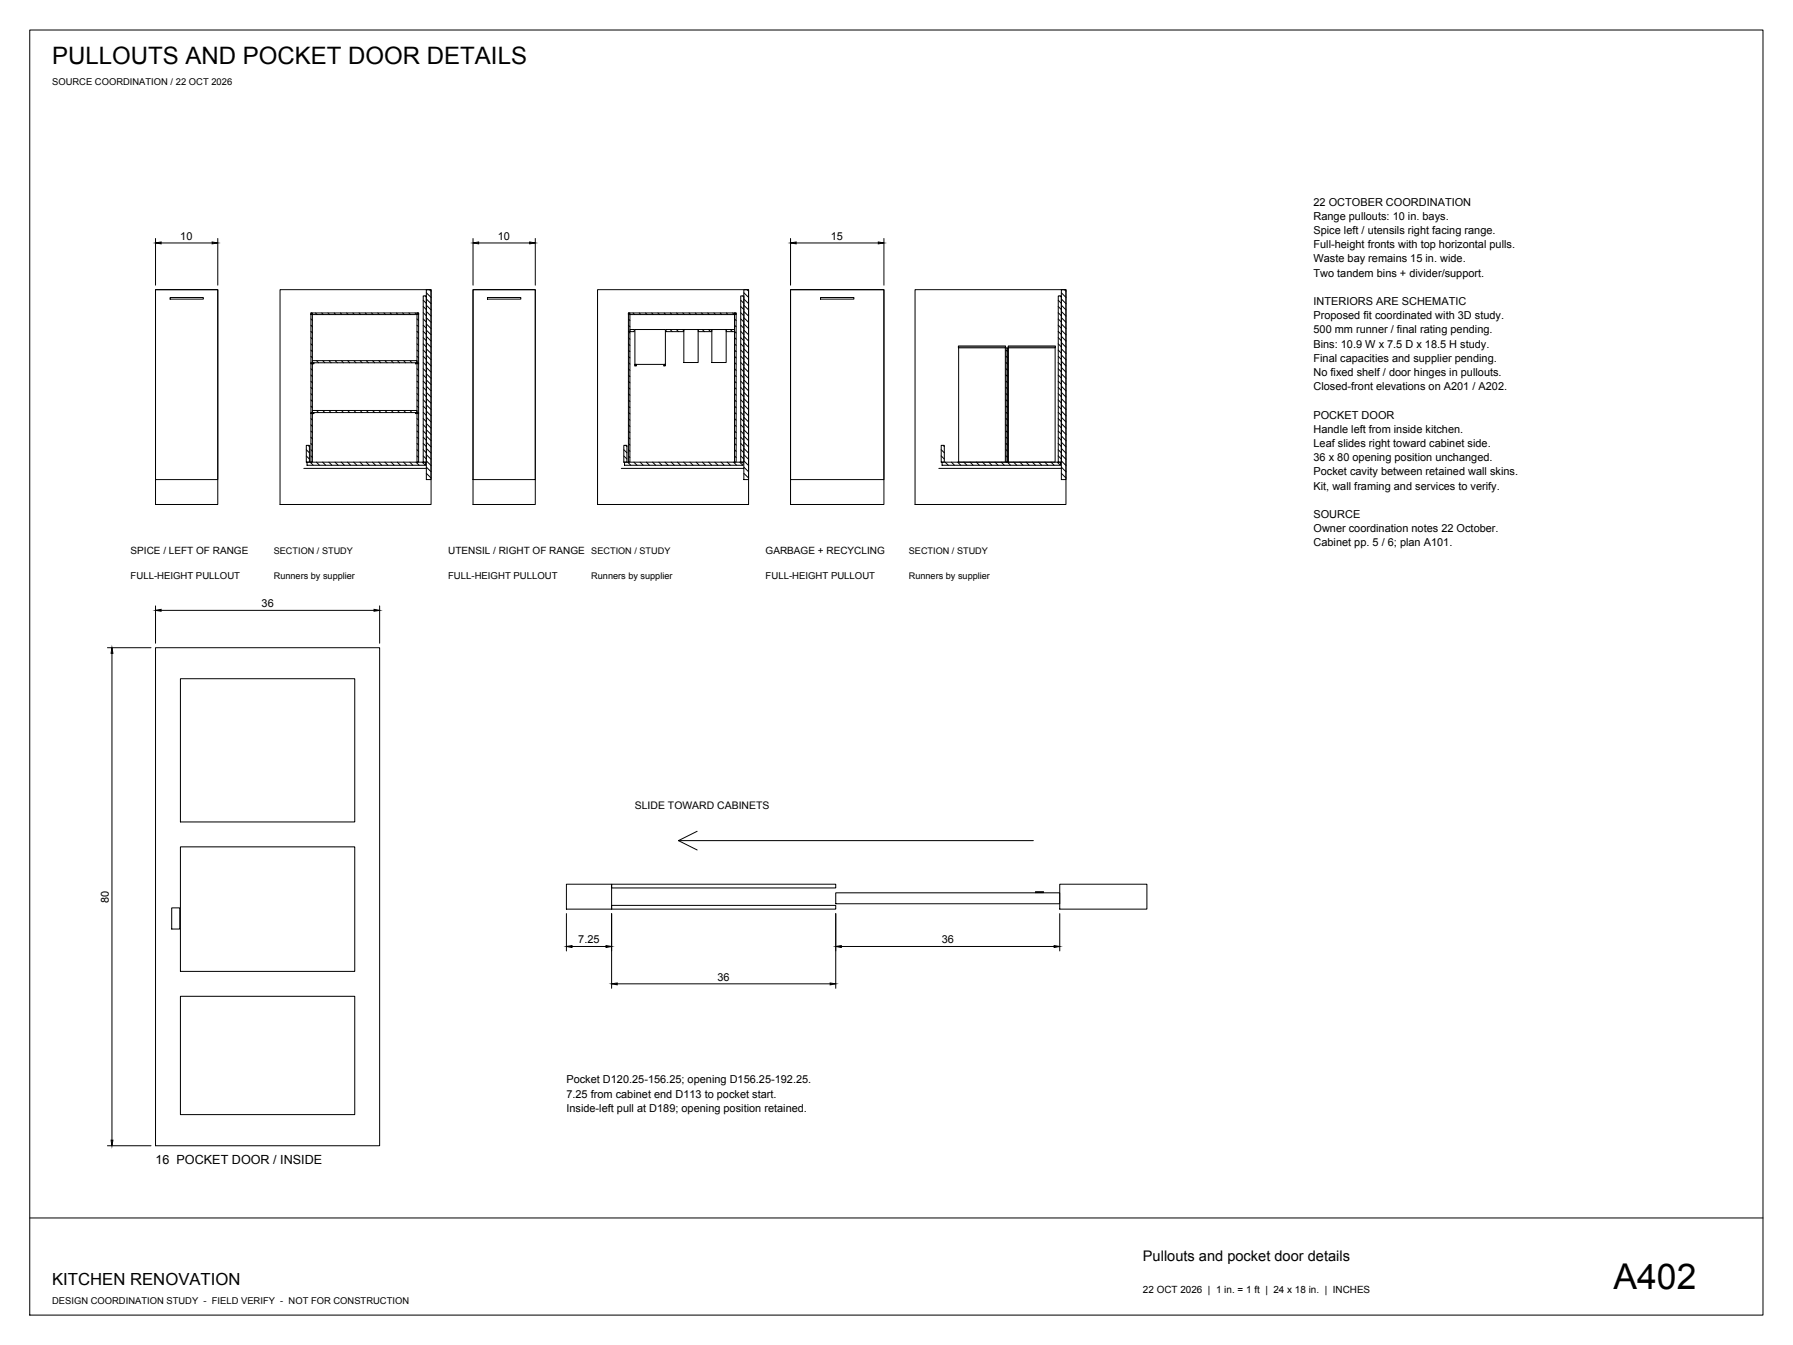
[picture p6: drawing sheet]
<svg xmlns="http://www.w3.org/2000/svg" width="610mm" height="457mm" viewBox="0 0 610 457" stroke-linecap="round" stroke-linejoin="round" font-family="sans-serif">
<!-- layer: D-TITLE -->
<path d="M10.1 10.2h589.3v436.8h-589.3zM10.1 414h589.3" fill="none" stroke="#000" stroke-width=".34"/>
<!-- layer: D-OUTLINE -->
<g fill="none" stroke="#000" stroke-width=".34">
<path d="M52.9 98.5h21.1v73h-21.1zM52.9 98.5h21.1v64.5h-21.1zM95.2 98.5h51.4v73h-51.4zM144.9 98.5h1.7v64.5h-1.7zM160.8 98.5h21.2v73h-21.2zM160.8 98.5h21.2v64.5h-21.2zM203.2 98.5h51.3v73h-51.3zM252.9 98.5h1.6v64.5h-1.6zM268.8 98.5h31.7v73h-31.7zM268.8 98.5h31.7v64.5h-31.7zM311.1 98.5h51.3v73h-51.3zM360.8 98.5h1.6v64.5h-1.6z"/>
<path d="M57.8 101.1h11.3v.6h-11.3zM105.7 106.4h.5v50.7h-.5zM105.7 106.4h36.6v.5h-36.6zM141.8 106.4h.5v50.7h-.5zM143.9 100.6h1v56.5h-1zM165.7 101.1h11.4v.6h-11.4zM213.7 106.4h.5v50.7h-.5zM213.7 106.4h36.6v.5h-36.6zM214.2 112h1.4v.7h-1.4zM226.4 112h6.1v.7h-6.1zM237.4 112h4.6v.7h-4.6zM246.9 112h2.8v.7h-2.8z"/>
<path d="M249.7 106.4h.6v50.7h-.6zM251.8 100.6h1.1v56.5h-1.1zM279 101.1h11.3v.6h-11.3zM342.1 118.2h.5v38.9h-.5zM359.8 100.6h1v56.5h-1zM105.7 123.3h1.1v.4h-1.1zM106.2 139.5h35.6v.8h-35.6zM106.2 122.6h35.6v.7h-35.6zM141.3 123.3h1v.4h-1zM215.9 123.9h.5v.5h-.5zM225.7 123.9h.5v.5h-.5zM104.1 151.4h1.1v5.7h-1.1z"/>
<path d="M104.4 157.1h40.3v1.1h-40.3zM105.7 140.3h1.1v.3h-1.1zM141.3 140.3h1v.3h-1zM212.1 151.4h1v5.7h-1zM212.3 157.1h40.3v1.1h-40.3zM320 151.4h1.1v5.7h-1.1zM320.3 157.1h40.3v1.1h-40.3zM52.9 220.2h76.2v169.3h-76.2zM61.3 230.7h59.3v48.7h-59.3zM61.3 287.9h59.3v42.3h-59.3zM230.7 285.8h120.6M58.4 308.6h2.7v7.2h-2.7z"/>
<path d="M192.6 300.6h15.3v8.4h-15.3zM207.9 307.8h76.2v1.2h-76.2zM207.9 300.6h76.2v1.2h-76.2zM284.1 303.5h76.2v3.7h-76.2zM352 303.1h2.8v.3h-2.8zM360.3 300.6h29.6v8.4h-29.6zM61.3 338.7h59.3v40.2h-59.3z"/>
</g>
<!-- layer: D-DIMS -->
<g fill="none" stroke="#000" stroke-width=".34">
<path d="M52.9 81.1v15.8M54.8 82.6h17.3M74 81.1v15.8M160.8 81.1v15.8M162.7 82.6h17.4M182 81.1v15.8M268.8 81.1v15.8M270.7 82.6h27.9M300.5 81.1v15.8M52.9 206v12.7M54.8 207.5h72.4M129.1 206v12.7"/>
<path d="M36.5 220.2h14.9M38.1 222.1v165.5M192.6 310.6v12.7M207.9 310.6v25.4M284.1 310.6v25.4M360.3 310.6v12.7M194.5 321.7h11.5M209.8 334.4h72.4M286 321.7h72.4M36.5 389.5h14.9"/>
</g>
<g fill="#000" stroke="#000" stroke-width=".34">
<path d="M52.9 82.6l1.9-.3v.6zM72.1 82.3l1.9 .3-1.9 .3zM160.8 82.6l1.9-.3v.6zM180.1 82.3l1.9 .3-1.9 .3zM268.8 82.6l1.9-.3v.6zM298.6 82.3l1.9 .3-1.9 .3zM52.9 207.5l1.9-.4v.7zM127.2 207.1l1.9 .4-1.9 .3zM38.1 220.2l.3 1.9h-.6zM192.6 321.7l1.9-.3v.7zM206 321.4l1.9 .3-1.9 .4zM207.9 334.4l1.9-.3v.7z"/>
<path d="M282.2 334.1l1.9 .3-1.9 .4zM284.1 321.7l1.9-.3v.7zM358.4 321.4l1.9 .3-1.9 .4zM37.8 387.6h.6l-.3 1.9z"/>
</g>
<!-- layer: D-HATCH -->
<g fill="none" stroke="#000" stroke-width=".34">
<path d="M144.9 99.5l1.7 1.6M146 98.5l.6 .5M252.9 99.5l1.6 1.6M254 98.5l.5 .5M360.8 99.5l1.6 1.6M361.9 98.5l.5 .5M105.7 119l.5 .5M105.7 116.9l.5 .5M105.7 114.8l.5 .5M105.7 112.6l.5 .6M105.7 110.5l.5 .6M105.7 108.4l.5 .6"/>
<path d="M105.8 106.4l.4 .4M107.3 106.4l.5 .5M109.4 106.4l.5 .5M111.5 106.4l.6 .5M113.6 106.4l.6 .5M115.7 106.4l.6 .5M117.9 106.4l.5 .5M120 106.4l.5 .5M122.1 106.4l.5 .5M124.2 106.4l.6 .5M126.3 106.4l.6 .5M128.4 106.4l.6 .5"/>
<path d="M130.6 106.4l.5 .5M132.7 106.4l.5 .5M134.8 106.4l.5 .5M136.9 106.4l.6 .5M139 106.4l.6 .5M141.1 106.4l.6 .5M141.8 119l.5 .5M141.8 116.9l.5 .5M141.8 114.8l.5 .5M141.8 112.6l.5 .6M141.8 110.5l.5 .6M141.8 108.4l.5 .6"/>
<path d="M141.9 106.4l.4 .4M143.9 119l1 1.1M143.9 116.9l1 1M143.9 114.8l1 1M143.9 112.6l1 1.1M143.9 110.5l1 1.1M143.9 108.4l1 1.1M143.9 106.3l1 1.1M143.9 104.2l1 1M143.9 102.1l1 1M144.5 100.6l.4 .4M144.9 118.6l1.7 1.5"/>
<path d="M144.9 116.5l1.7 1.5M144.9 114.3l1.7 1.6M144.9 112.2l1.7 1.6M144.9 110.1l1.7 1.6M144.9 108l1.7 1.6M144.9 105.9l1.7 1.5M144.9 103.8l1.7 1.5M144.9 101.6l1.7 1.6M213.7 119l.5 .5M213.7 116.9l.5 .5M213.7 114.8l.5 .5M213.7 112.6l.5 .6"/>
<path d="M213.7 110.5l.5 .6M213.7 108.4l.5 .6M213.7 106.4l.5 .4M215.2 106.4l.6 .5M215.6 112v.1M217.3 106.4l.6 .5M219.5 106.4l.5 .5M221.6 106.4l.5 .5M223.7 106.4l.5 .5M225.8 106.4l.6 .5M227.8 112l.8 .7M227.9 106.4l.6 .5"/>
<path d="M230 112l.7 .7M230 106.4l.6 .5M232.1 112l.4 .4M232.2 106.4l.5 .5M234.3 106.4l.5 .5M236.4 106.4l.5 .5M238.5 106.4l.6 .5M238.8 112l.7 .7M240.6 106.4l.6 .5M240.9 112l.7 .7M242.7 106.4l.6 .5M244.9 106.4l.5 .5"/>
<path d="M247 106.4l.5 .5M248.3 112l.7 .7M249.1 106.4l.5 .5M249.7 119l.6 .5M249.7 116.9l.6 .5M249.7 114.8l.6 .5M249.7 112.6l.6 .6M249.7 110.5l.6 .6M249.7 108.4l.6 .6M249.8 106.4l.5 .4M251.8 119l1.1 1.1M251.8 116.9l1.1 1"/>
<path d="M251.8 114.8l1.1 1M251.8 112.6l1.1 1.1M251.8 110.5l1.1 1.1M251.8 108.4l1.1 1.1M251.8 106.3l1.1 1.1M251.8 104.2l1.1 1M251.8 102.1l1.1 1M252.5 100.6l.4 .4M252.9 118.6l1.6 1.5M252.9 116.5l1.6 1.5M252.9 114.3l1.6 1.6M252.9 112.2l1.6 1.6"/>
<path d="M252.9 110.1l1.6 1.6M252.9 108l1.6 1.6M252.9 105.9l1.6 1.5M252.9 103.8l1.6 1.5M252.9 101.6l1.6 1.6M342.1 119l.5 .5M359.8 119l1 1.1M359.8 116.9l1 1M359.8 114.8l1 1M359.8 112.6l1 1.1M359.8 110.5l1 1.1M359.8 108.4l1 1.1"/>
<path d="M359.8 106.3l1 1.1M359.8 104.2l1 1M359.8 102.1l1 1M360.4 100.6l.4 .4M360.8 118.6l1.6 1.5M360.8 116.5l1.6 1.5M360.8 114.3l1.6 1.6M360.8 112.2l1.6 1.6M360.8 110.1l1.6 1.6M360.8 108l1.6 1.6M360.8 105.9l1.6 1.5M360.8 103.8l1.6 1.5"/>
<path d="M360.8 101.6l1.6 1.6M105.7 138l.5 .6M105.7 135.9l.5 .6M105.7 133.8l.5 .6M105.7 131.7l.5 .5M105.7 129.6l.5 .5M105.7 127.5l.5 .5M105.7 125.3l.5 .6M105.7 123.2l.5 .6M105.7 121.1l.5 .6M107.6 139.5l.7 .8M107.6 122.6l.7 .7"/>
<path d="M109.7 139.5l.7 .8M109.7 122.6l.7 .7M111.8 139.5l.8 .8M111.8 122.6l.8 .7M114 139.5l.7 .8M114 122.6l.7 .7M116.1 139.5l.7 .8M116.1 122.6l.7 .7M118.2 139.5l.7 .8M118.2 122.6l.7 .7M120.3 139.5l.7 .8M120.3 122.6l.7 .7"/>
<path d="M122.4 139.5l.7 .8M122.4 122.6l.7 .7M124.5 139.5l.8 .8M124.5 122.6l.8 .7M126.7 139.5l.7 .8M126.7 122.6l.7 .7M128.8 139.5l.7 .8M128.8 122.6l.7 .7M130.9 139.5l.7 .8M130.9 122.6l.7 .7M133 139.5l.7 .8M133 122.6l.7 .7"/>
<path d="M135.1 139.5l.7 .8M135.1 122.6l.7 .7M137.2 139.5l.8 .8M137.2 122.6l.8 .7M139.4 139.5l.7 .8M139.4 122.6l.7 .7M141.5 139.5l.3 .3M141.5 122.6l.3 .3M141.8 138l.5 .6M141.8 135.9l.5 .6M141.8 133.8l.5 .6M141.8 131.7l.5 .5"/>
<path d="M141.8 129.6l.5 .5M141.8 127.5l.5 .5M141.8 123.2l.5 .6M141.8 121.1l.5 .6M141.8 125.3l.5 .6M143.9 138l1 1.1M143.9 135.9l1 1.1M143.9 133.8l1 1.1M143.9 131.7l1 1.1M143.9 129.6l1 1M143.9 127.5l1 1M143.9 125.3l1 1.1"/>
<path d="M143.9 123.2l1 1.1M143.9 121.1l1 1.1M144.9 139.7l1.7 1.6M144.9 137.6l1.7 1.6M144.9 135.5l1.7 1.6M144.9 133.4l1.7 1.6M144.9 131.3l1.7 1.5M144.9 129.2l1.7 1.5M144.9 127l1.7 1.6M144.9 124.9l1.7 1.6M144.9 122.8l1.7 1.6M144.9 120.7l1.7 1.6"/>
<path d="M213.7 138l.5 .6M213.7 135.9l.5 .6M213.7 133.8l.5 .6M213.7 131.7l.5 .5M213.7 129.6l.5 .5M213.7 127.5l.5 .5M213.7 125.3l.5 .6M213.7 123.2l.5 .6M213.7 121.1l.5 .6M249.7 135.9l.6 .6M249.7 133.8l.6 .6M249.7 131.7l.6 .5"/>
<path d="M249.7 129.6l.6 .5M249.7 127.5l.6 .5M249.7 125.3l.6 .6M249.7 123.2l.6 .6M249.7 121.1l.6 .6M249.7 138l.6 .6M251.8 138l1.1 1.1M251.8 135.9l1.1 1.1M251.8 133.8l1.1 1.1M251.8 131.7l1.1 1.1M251.8 129.6l1.1 1M251.8 127.5l1.1 1"/>
<path d="M251.8 125.3l1.1 1.1M251.8 123.2l1.1 1.1M251.8 121.1l1.1 1.1M252.9 139.7l1.6 1.6M252.9 137.6l1.6 1.6M252.9 135.5l1.6 1.6M252.9 133.4l1.6 1.6M252.9 131.3l1.6 1.5M252.9 129.2l1.6 1.5M252.9 127l1.6 1.6M252.9 124.9l1.6 1.6M252.9 122.8l1.6 1.6"/>
<path d="M252.9 120.7l1.6 1.6M342.1 138l.5 .6M342.1 135.9l.5 .5M342.1 133.8l.5 .5M342.1 131.7l.5 .5M342.1 129.6l.5 .5M342.1 127.5l.5 .5M342.1 125.3l.5 .6M342.1 123.2l.5 .5M342.1 121.1l.5 .5M359.8 138l1 1.1M359.8 135.9l1 1.1"/>
<path d="M359.8 133.8l1 1.1M359.8 131.7l1 1.1M359.8 129.6l1 1M359.8 127.5l1 1M359.8 125.3l1 1.1M359.8 123.2l1 1.1M359.8 121.1l1 1.1M360.8 139.7l1.6 1.6M360.8 137.6l1.6 1.6M360.8 135.5l1.6 1.6M360.8 133.4l1.6 1.6M360.8 131.3l1.6 1.5"/>
<path d="M360.8 129.2l1.6 1.5M360.8 127l1.6 1.6M360.8 124.9l1.6 1.6M360.8 122.8l1.6 1.6M360.8 120.7l1.6 1.6M104.1 155l1.1 1M104.1 152.9l1.1 1M104.7 151.4l.5 .4M105.5 157.1l1 1.1M105.7 155l.5 .5M105.7 152.9l.5 .5M105.7 150.7l.5 .6"/>
<path d="M105.7 148.6l.5 .6M105.7 146.5l.5 .6M105.7 144.4l.5 .5M105.7 142.3l.5 .5M105.7 140.2l.5 .5M107.6 157.1l1 1.1M109.7 157.1l1 1.1M111.8 157.1l1.1 1.1M113.9 157.1l1.1 1.1M116 157.1l1.1 1.1M118.2 157.1l1 1.1M120.3 157.1l1 1.1"/>
<path d="M122.4 157.1l1 1.1M124.5 157.1l1.1 1.1M126.6 157.1l1.1 1.1M128.7 157.1l1.1 1.1M130.9 157.1l1 1.1M133 157.1l1 1.1M135.1 157.1l1 1.1M137.2 157.1l1.1 1.1M139.3 157.1l1.1 1.1M141.4 157.1l1.1 1.1M141.8 152.9l.5 .5M141.8 150.7l.5 .6"/>
<path d="M141.8 148.6l.5 .6M141.8 146.5l.5 .6M141.8 144.4l.5 .5M141.8 142.3l.5 .5M141.8 140.2l.5 .5M141.8 155l.5 .5M143.6 157.1l1 1.1M143.9 155l1 1M143.9 152.9l1 1M143.9 150.7l1 1.1M143.9 148.6l1 1.1M143.9 146.5l1 1.1"/>
<path d="M143.9 144.4l1 1.1M143.9 142.3l1 1M143.9 140.2l1 1M144.9 158.8l1.7 1.6M144.9 156.7l1.7 1.5M144.9 154.6l1.7 1.5M144.9 152.4l1.7 1.6M144.9 150.3l1.7 1.6M144.9 148.2l1.7 1.6M144.9 146.1l1.7 1.6M144.9 144l1.7 1.5M144.9 141.9l1.7 1.5"/>
<path d="M212.1 155l1 1M212.1 152.9l1 1M212.7 151.4l.4 .4M213.4 157.1l1.1 1.1M213.7 155l.5 .5M213.7 152.9l.5 .5M213.7 150.7l.5 .6M213.7 148.6l.5 .6M213.7 146.5l.5 .6M213.7 144.4l.5 .5M213.7 142.3l.5 .5M213.7 140.2l.5 .5"/>
<path d="M215.5 157.1l1.1 1.1M217.6 157.1l1.1 1.1M219.8 157.1l1 1.1M221.9 157.1l1 1.1M224 157.1l1 1.1M226.1 157.1l1.1 1.1M228.2 157.1l1.1 1.1M230.3 157.1l1.1 1.1M232.5 157.1l1 1.1M234.6 157.1l1 1.1M236.7 157.1l1 1.1M238.8 157.1l1.1 1.1"/>
<path d="M240.9 157.1l1.1 1.1M243 157.1l1.1 1.1M245.2 157.1l1 1.1M247.3 157.1l1 1.1M249.4 157.1l1 1.1M249.7 152.9l.6 .5M249.7 150.7l.6 .6M249.7 148.6l.6 .6M249.7 146.5l.6 .6M249.7 144.4l.6 .5M249.7 142.3l.6 .5M249.7 140.2l.6 .5"/>
<path d="M249.7 155l.6 .5M251.5 157.1l1.1 1.1M251.8 155l1.1 1M251.8 152.9l1.1 1M251.8 150.7l1.1 1.1M251.8 148.6l1.1 1.1M251.8 146.5l1.1 1.1M251.8 144.4l1.1 1.1M251.8 142.3l1.1 1M251.8 140.2l1.1 1M252.9 158.8l1.6 1.6M252.9 156.7l1.6 1.5"/>
<path d="M252.9 154.6l1.6 1.5M252.9 152.4l1.6 1.6M252.9 150.3l1.6 1.6M252.9 148.2l1.6 1.6M252.9 146.1l1.6 1.6M252.9 144l1.6 1.5M252.9 141.9l1.6 1.5M320 155l1.1 1M320 152.9l1.1 1M320.6 151.4l.5 .4M321.4 157.1l1 1.1M323.5 157.1l1 1.1"/>
<path d="M325.6 157.1l1 1.1M327.7 157.1l1.1 1.1M329.8 157.1l1.1 1.1M331.9 157.1l1.1 1.1M334.1 157.1l1 1.1M336.2 157.1l1 1.1M338.3 157.1l1 1.1M340.4 157.1l1.1 1.1M342.1 155l.5 .5M342.1 152.9l.5 .5M342.1 150.7l.5 .6M342.1 148.6l.5 .5"/>
<path d="M342.1 146.5l.5 .5M342.1 144.4l.5 .5M342.1 142.3l.5 .5M342.1 140.2l.5 .5M342.5 157.1l1.1 1.1M344.6 157.1l1.1 1.1M346.8 157.1l1 1.1M348.9 157.1l1 1.1M351 157.1l1 1.1M353.1 157.1l1.1 1.1M355.2 157.1l1.1 1.1M357.3 157.1l1.1 1.1"/>
<path d="M359.5 157.1l1 1.1M359.8 155l1 1M359.8 152.9l1 1M359.8 150.7l1 1.1M359.8 148.6l1 1.1M359.8 146.5l1 1.1M359.8 144.4l1 1.1M359.8 142.3l1 1M359.8 140.2l1 1M360.8 158.8l1.6 1.6M360.8 156.7l1.6 1.5M360.8 154.6l1.6 1.5"/>
<path d="M360.8 152.4l1.6 1.6M360.8 150.3l1.6 1.6M360.8 148.2l1.6 1.6M360.8 146.1l1.6 1.6M360.8 144l1.6 1.5M360.8 141.9l1.6 1.5M144.9 160.9l1.7 1.6M252.9 160.9l1.6 1.6M360.8 160.9l1.6 1.6"/>
</g>
<!-- layer: D-FINE -->
<path d="M215.9 112h10.3v11.9h-10.3zM232.5 112h4.9v11.2h-4.9zM242 112h4.9v11.2h-4.9zM325.8 117.6h16.1v.6h-16.1zM325.9 117.9h15.9v39.2h-15.9zM342.8 117.6h16v.6h-16zM342.9 117.9h15.8v39.2h-15.8zM103.3 159.2h41.6M211.2 159.2h41.7M319.2 159.2h41.6M237 282.6l-6.3 3.2 6.3 3.1" fill="none" stroke="#000" stroke-width=".34"/>
<text font-size="12.1" x="548.6" y="438.1">A402</text>
<text font-size="8.2" x="17.7" y="21.6">PULLOUTS AND POCKET DOOR DETAILS</text>
<text font-size="5.7" x="17.7" y="436.9">KITCHEN RENOVATION</text>
<text font-size="5" x="388.6" y="428.8">Pullouts and pocket door details</text>
<text font-size="4.3" x="52.9" y="395.8">16 POCKET DOOR / INSIDE</text>
<g font-size="3.7">
<text x="446.6" y="69.9">22 OCTOBER COORDINATION</text>
<text x="446.6" y="74.7">Range pullouts: 10 in. bays.</text>
<text x="61.3" y="81.5">10</text>
<text x="169.2" y="81.5">10</text>
<text x="282.4" y="81.5">15</text>
<text x="446.6" y="79.5">Spice left / utensils right facing range.</text>
<text x="446.6" y="84.4">Full-height fronts with top horizontal pulls.</text>
<text x="446.6" y="89.2">Waste bay remains 15 in. wide.</text>
<text x="446.6" y="94">Two tandem bins + divider/support.</text>
<text x="446.6" y="103.7">INTERIORS ARE SCHEMATIC</text>
<text x="446.6" y="108.5">Proposed fit coordinated with 3D study.</text>
<text x="446.6" y="113.3">500 mm runner / final rating pending.</text>
<text x="446.6" y="118.2">Bins: 10.9 W x 7.5 D x 18.5 H study.</text>
<text x="446.6" y="123">Final capacities and supplier pending.</text>
<text x="446.6" y="127.8">No fixed shelf / door hinges in pullouts.</text>
<text x="446.6" y="132.6">Closed-front elevations on A201 / A202.</text>
<text x="446.6" y="142.3">POCKET DOOR</text>
<text x="446.6" y="147.1">Handle left from inside kitchen.</text>
<text x="446.6" y="151.9">Leaf slides right toward cabinet side.</text>
<text x="446.6" y="156.8">36 x 80 opening position unchanged.</text>
<text x="446.6" y="161.6">Pocket cavity between retained wall skins.</text>
<text x="446.6" y="166.4">Kit, wall framing and services to verify.</text>
<text x="446.6" y="176.1">SOURCE</text>
<text x="446.6" y="180.9">Owner coordination notes 22 October.</text>
<text x="446.6" y="185.7">Cabinet pp. 5 / 6; plan A101.</text>
<text x="88.9" y="206.4">36</text>
<text x="37" y="306.9" transform="rotate(-90 37 306.9)">80</text>
<text x="196.6" y="320.7">7.25</text>
<text x="320.2" y="320.7">36</text>
<text x="244" y="333.4">36</text>
<text x="192.6" y="368.3">Pocket D120.25-156.25; opening D156.25-192.25.</text>
<text x="192.6" y="373.1">7.25 from cabinet end D113 to pocket start.</text>
<text x="192.6" y="378">Inside-left pull at D189; opening position retained.</text>
</g>
<text font-size="3.5" x="215.9" y="275.2">SLIDE TOWARD CABINETS</text>
<g font-size="3.4">
<text x="44.4" y="188.4">SPICE / LEFT OF RANGE</text>
<text x="152.4" y="188.4">UTENSIL / RIGHT OF RANGE</text>
<text x="260.3" y="188.4">GARBAGE + RECYCLING</text>
<text x="388.6" y="439.4">22 OCT 2026 | 1 in. = 1 ft | 24 x 18 in. | INCHES</text>
</g>
<g font-size="3.3">
<text x="44.4" y="196.9">FULL-HEIGHT PULLOUT</text>
<text x="152.4" y="196.9">FULL-HEIGHT PULLOUT</text>
<text x="260.3" y="196.9">FULL-HEIGHT PULLOUT</text>
</g>
<g font-size="3.2">
<text x="17.7" y="29">SOURCE COORDINATION / 22 OCT 2026</text>
<text x="17.7" y="443.2">DESIGN COORDINATION STUDY - FIELD VERIFY - NOT FOR CONSTRUCTION</text>
</g>
<g font-size="3.1">
<text x="93.1" y="188.4">SECTION / STUDY</text>
<text x="201" y="188.4">SECTION / STUDY</text>
<text x="309" y="188.4">SECTION / STUDY</text>
<text x="93.1" y="196.9">Runners by supplier</text>
<text x="201" y="196.9">Runners by supplier</text>
<text x="309" y="196.9">Runners by supplier</text>
</g>
</svg>
